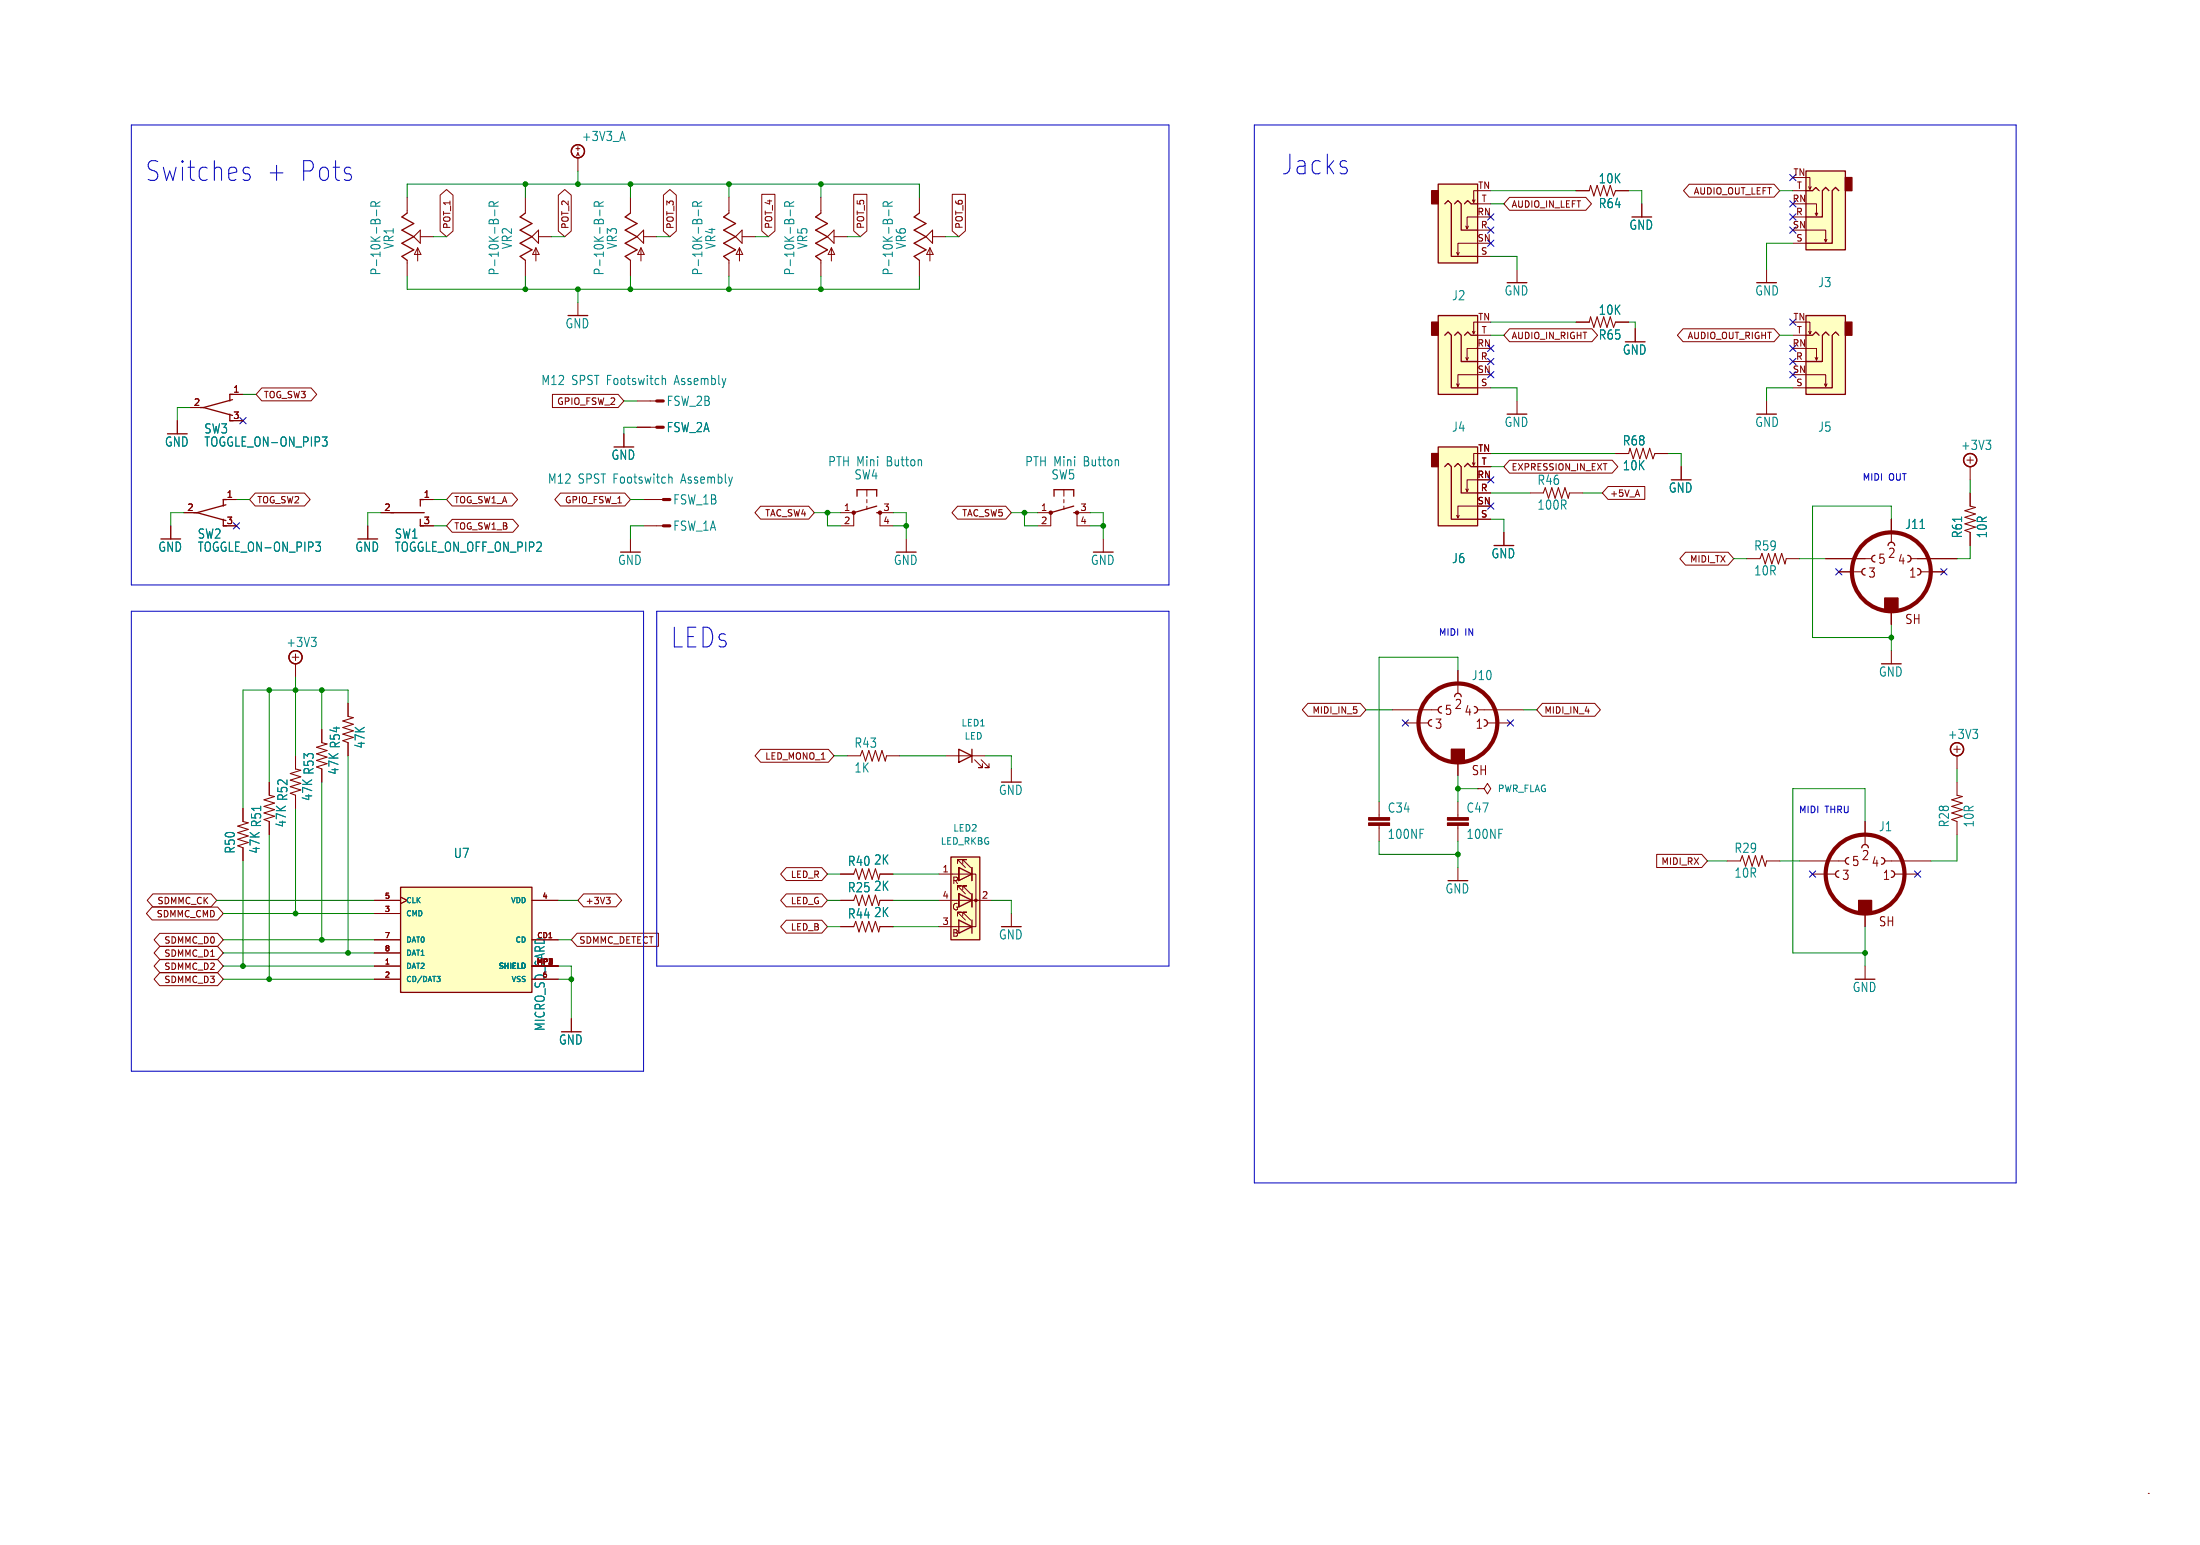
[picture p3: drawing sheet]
<svg xmlns="http://www.w3.org/2000/svg" width="425mm" height="299mm" viewBox="0 0 425 299" stroke-linecap="round" stroke-linejoin="round" font-family="sans-serif">
<path d="M0 0h425.4v298.6h-425.4z" fill="#fff" stroke="#fff" stroke-width=".19"/>
<path d="M304.8 36.9h2.5M312.4 36.9h2.6M182.9 146.1h7.6M188.5 146.8l1.5 1.6h-.8h.8v-.8M189.7 146.8l1.6 1.6h-.8h.8v-.8M195.6 148.6v2.6M415.4 288.6h.1" fill="none" stroke="#840000" stroke-width=".19"/>
<path d="M307.3 36.9l.3-1.1 .6 2.1 .7-2.1 .6 2.1 .6-2.1 .7 2.1 .6-2.1 .6 2.1 .4-1" fill="none" stroke="#840000" stroke-width=".2"/>
<path d="M185.4 144.8l2.6 1.3-2.6 1.2zM188 144.8v2.5" fill="none" stroke="#840000" stroke-width=".25"/>
<path d="M183.9 165.6h5.6v16h-5.6z" fill="#ffffc2"/>
<g fill="#840000" stroke="#840000" stroke-width=".19">
<circle cx="188.7" cy="174" r=".25"/>
<circle cx="165.1" cy="99.1" r=".33"/>
<circle cx="170.2" cy="99.1" r=".33"/>
</g>
<g fill="none" stroke="#840000" stroke-width=".25">
<path d="M78.7 41.2l-1 .7 2.3 1.3-2.3 1.3 2.3 1.2-2.3 1.3 2.3 1.3-2.3 1.3 1 .7M101.6 41.2l-1 .7 2.3 1.3-2.3 1.3 2.3 1.2-2.3 1.3 2.3 1.3-2.3 1.3 1 .7M158.7 41.2l-1 .7 2.3 1.3-2.3 1.3 2.3 1.2-2.3 1.3 2.3 1.3-2.3 1.3 1 .7M177.8 41.2l-1 .7 2.3 1.3-2.3 1.3 2.3 1.2-2.3 1.3 2.3 1.3-2.3 1.3 1 .7M165.7 95.9v-1.3h3.8v1.3M169.5 97.8l-4.4 1.3M169.5 99.1h.7M183.9 165.6h5.6v16h-5.6zM185.4 167.7l2.6 1.2-2.6 1.3zM185.4 172.7l2.6 1.3-2.6 1.3zM185.4 177.8l2.6 1.3-2.6 1.3zM188 167.7v2.5"/>
<path d="M188 172.7v2.6M188 177.8v2.6"/>
</g>
<g fill="none" stroke="#840000" stroke-width=".19">
<path d="M78.7 38.1v3.1M101.6 38.1v3.1M158.7 38.1v3.1M177.8 38.1v3.1M78.7 50.3v3.1M80.8 47.9l.6 1.3h-1.3zM80.8 47.9v2.5M81.3 45.7h2.5M101.6 50.3v3.1M103.6 47.9l.7 1.3h-1.3zM103.6 47.9v2.5M104.1 45.7h2.6"/>
<path d="M111.8 58.4v2.6M158.7 50.3v3.1M160.8 47.9l.6 1.3h-1.3zM160.8 47.9v2.5M161.3 45.7h2.5M177.8 50.3v3.1M179.8 47.9l.7 1.3h-1.3zM179.8 47.9v2.5M180.3 45.7h2.6M120.6 83.8v2.6M162.6 99.1h2.5v2.5h-2.5M167.6 94.6v1.3"/>
<path d="M167.6 96.5v.7M167.6 97.8v.7M172.7 99.1h-2.5v2.5h2.5M175.3 104.2v2.5M213.4 104.2v2.5M163.8 146.1h2.6M171.4 146.1h2.6M181.6 168.9h7.1v10.2h-1M181.6 174h10.2M181.6 179.1h6.4M185.2 166.9v-.8h.7h-.7l1.5 1.6M185.2 172v-.8h.7h-.7l1.5 1.5"/>
<path d="M185.2 177.1v-.8h.7h-.7l1.5 1.5M185.4 167.7h.1M185.4 167.7v2.5zM185.4 172.7h.1M185.4 172.7v2.6zM186.2 166.9v-.8h.7h-.7l1.5 1.6M186.2 172v-.8h.7h-.7l1.5 1.5M186.2 177.1v-.8h.7h-.7l1.5 1.5M188 167.7v2.5M188 172.7v2.6M195.6 176.6v2.5"/>
</g>
<path d="M80 45.7l1.3-1.2v2.5zM102.9 45.7l1.2-1.2v2.5zM160 45.7l1.3-1.2v2.5zM179.1 45.7l1.2-1.2v2.5zM166.4 146.1l.4-1 .6 2 .6-2 .7 2 .6-2 .6 2 .7-2 .6 2 .2-1" fill="none" stroke="#840000" stroke-width=".2"/>
<path d="M72.7 39.8v-.5l-.2-.2-.4-.1-.3 .1-.1 .7h1.8M73.5 39l-.8 .5M95.5 39.8v-.5l-.2-.2-.4-.1-.2 .1-.1 .7h1.8M96.4 39l-.9 .5M152.7 39.8v-.5l-.2-.2-.4-.1-.3 .1-.1 .7h1.8M153.5 39l-.8 .5M171.7 39.8v-.5l-.2-.2-.4-.1-.2 .1-.1 .7h1.8M172.6 39l-.9 .5M72.8 40.6v1.1M95.7 40.6v1.1M152.8 40.6v1.1M171.9 40.6v1.1" fill="none" stroke="#008484" stroke-width=".19"/>
<path d="M77.5 171.5h25.4v20.3h-25.4z" fill="#ffffc2"/>
<path d="M77.5 171.5h25.4v20.3h-25.4z" fill="none" stroke="#840000" stroke-width=".25"/>
<g fill="none" stroke="#840000" stroke-width=".19">
<path d="M47 156.2v2.6M47 163.9v2.5M72.4 174h5.1M72.4 176.6h5.1M77.5 173.4l1.2 .6-1.2 .7M102.9 174h5M72.4 181.6h5.1M72.4 184.2h5.1M72.4 186.7h5.1M72.4 189.3h5.1M102.9 181.6h5M102.9 186.7h5"/>
<path d="M102.9 189.3h5M110.5 196.9v2.5"/>
</g>
<path d="M84.5 188.7h.6l-.3 .4M84.9 189.1l.2 .2v.2l-.2 .2" fill="none" stroke="#008484" stroke-width=".19"/>
<path d="M47 158.8l1 .2-2 .7 2 .6-2 .6 2 .7-2 .6 2 .6-2 .7 1 .4" fill="none" stroke="#840000" stroke-width=".2"/>
<path d="M349.2 33h7.7v15.3h-7.7z" fill="#ffffc2"/>
<path d="M356.9 34.3h1.2v2.6h-1.2z" fill="#840000" stroke="#840000" stroke-width=".25"/>
<path d="M349.2 33h7.7v15.3h-7.7zM349.2 36.9h1.3l.7-.7 .6 .7M353.7 36.9l-.6-.7-.7 .7v5h-3.2M355.6 36.9l-.6-.7-.7 .7v10.1h-5.1" fill="none" stroke="#840000" stroke-width=".25"/>
<g fill="none" stroke="#840000" stroke-width=".19">
<path d="M346.7 36.9h2.5M349.2 39.4h2.1v2.3l.2-.5M349.2 34.3h.8v2.3l.3-.5M349.8 36.1l.2 .5M346.7 47h2.5M346.7 41.9h2.5M349.2 44.5h3.9v2.3l.2-.5M351 41.2l.3 .5M352.8 46.3l.3 .5M295.9 95.3h2.5M303.5 95.3h2.6M312.4 87.7h2.6"/>
<path d="M320 87.7h2.6M290.8 102.9v2.5"/>
</g>
<path d="M298.4 95.3l.4-1 .7 2 .6-2 .6 2 .7-2 .6 2 .6-2 .7 2 .2-1M315 87.7l.2-1.1 .6 2.1 .7-2.1 .6 2.1 .7-2.1 .6 2.1 .6-2.1 .7 2.1 .3-1" fill="none" stroke="#840000" stroke-width=".2"/>
<path d="M278.1 86.4h7.6v15.2h-7.6z" fill="#ffffc2"/>
<path d="M276.9 87.7h1.2v2.5h-1.2z" fill="#840000" stroke="#840000" stroke-width=".25"/>
<path d="M278.1 86.4h7.6v15.2h-7.6zM279.4 90.2l.6-.6 .7 .6v10.2h5M281.3 90.2l.6-.6 .7 .6v5.1h3.1M283.2 90.2l.6-.6 .7 .6h1.2" fill="none" stroke="#840000" stroke-width=".25"/>
<path d="M282.2 99.6l-.3 .5M284 94.5l-.3 .5M285.2 89.4l-.2 .5M285.7 97.8h-3.8v2.3l-.2-.5M285.7 92.7h-2v2.3l-.2-.5M285.7 87.7h-.7v2.2l-.3-.5M285.7 95.3h2.6M285.7 90.2h2.6M285.7 100.4h2.6" fill="none" stroke="#840000" stroke-width=".19"/>
<path d="M349.2 61h7.7v15.2h-7.7z" fill="#ffffc2"/>
<path d="M356.9 62.3h1.2v2.5h-1.2z" fill="#840000" stroke="#840000" stroke-width=".25"/>
<path d="M349.2 61h7.7v15.2h-7.7zM349.2 64.8h1.3l.7-.6 .6 .6M353.7 64.8l-.6-.6-.7 .6v5.1h-3.2M355.6 64.8l-.6-.6-.7 .6v10.2h-5.1" fill="none" stroke="#840000" stroke-width=".25"/>
<g fill="none" stroke="#840000" stroke-width=".19">
<path d="M317.5 39.4v2.5M293.4 52.1v2.5M341.6 52.1v2.5M293.4 77.5v2.5M346.7 75h2.5M346.7 69.9h2.5M346.7 64.8h2.5M349.2 72.4h3.9v2.3l.2-.5M349.2 67.3h2.1v2.3l.2-.5M349.2 62.3h.8v2.2l.3-.5M349.8 64l.2 .5M351 69.1l.3 .5"/>
<path d="M352.8 74.2l.3 .5"/>
</g>
<path d="M278.1 35.6h7.6v15.2h-7.6z" fill="#ffffc2"/>
<path d="M276.9 36.9h1.2v2.5h-1.2z" fill="#840000" stroke="#840000" stroke-width=".25"/>
<path d="M278.1 35.6h7.6v15.2h-7.6zM279.4 39.4l.6-.6 .7 .6v10.2h5M281.3 39.4l.6-.6 .7 .6v5.1h3.1M283.2 39.4l.6-.6 .7 .6h1.2" fill="none" stroke="#840000" stroke-width=".25"/>
<path d="M285.2 38.6l-.2 .5M285.7 36.9h-.7v2.2l-.3-.5M285.7 39.4h2.6M282.2 48.8l-.3 .5M284 43.7l-.3 .5M285.7 47h-3.8v2.3l-.2-.5M285.7 41.9h-2v2.3l-.2-.5M285.7 49.6h2.6M285.7 44.5h2.6M304.8 62.3h2.5M312.4 62.3h2.6" fill="none" stroke="#840000" stroke-width=".19"/>
<path d="M307.3 62.3l.3-1.1 .6 2.1 .7-2.1 .6 2.1 .6-2.1 .7 2.1 .6-2.1 .6 2.1 .4-1" fill="none" stroke="#840000" stroke-width=".2"/>
<path d="M278.1 61h7.6v15.2h-7.6z" fill="#ffffc2"/>
<path d="M276.9 62.3h1.2v2.5h-1.2z" fill="#840000" stroke="#840000" stroke-width=".25"/>
<g fill="none" stroke="#840000" stroke-width=".25">
<path d="M121.9 41.2l-1 .7 2.3 1.3-2.3 1.3 2.3 1.2-2.3 1.3 2.3 1.3-2.3 1.3 1 .7M141 41.2l-1 .7 2.2 1.3-2.2 1.3 2.2 1.2-2.2 1.3 2.2 1.3-2.2 1.3 1 .7M38.7 78.8h.7M39.4 78.8l5.6 1.5M45 77.2l-5.6 1.6M45.1 76.2h-.7v1.3M278.1 61h7.6v15.2h-7.6zM279.4 64.8l.6-.6 .7 .6v10.2h5M281.3 64.8l.6-.6 .7 .6v5.1h3.1M283.2 64.8l.6-.6 .7 .6h1.2M37.5 99.1h.6M38.1 99.1l5.6 1.5"/>
<path d="M43.7 97.6l-5.6 1.5M43.8 96.5h-.6v1.3M44.4 80v1.3h.7M75.6 99.1h6.4M81.9 96.5h-.6v1.3M203.8 95.9v-1.3h3.8v1.3M207.6 97.8l-4.4 1.3M207.6 99.1h.7M43.2 100.4v1.2h.6M81.3 100.4v1.2h.6M360.7 109.9a.63 .63 0 0 0-.7 .6 .63 .63 0 0 0 .7 .7M362.6 107.3a.64 .64 0 0 0-.7 .7 .64 .64 0 0 0 .7 .6"/>
<path d="M365.1 105.4a.63 .63 0 0 1 .7-.6 .63 .63 0 0 1 .6 .6M368.9 107.3a.64 .64 0 0 1 .7 .7 .64 .64 0 0 1-.7 .6M370.8 109.9a.63 .63 0 0 1 .7 .6 .63 .63 0 0 1-.7 .7M276.9 139.1a.63 .63 0 0 0-.7 .6 .63 .63 0 0 0 .7 .7M278.8 136.5a.64 .64 0 0 0-.7 .7 .64 .64 0 0 0 .7 .6M281.3 134.6a.63 .63 0 0 1 .6-.6 .63 .63 0 0 1 .7 .6M285.1 136.6a.64 .64 0 0 1 .6 .6 .64 .64 0 0 1-.6 .6M287 139.1a.63 .63 0 0 1 .7 .6 .63 .63 0 0 1-.7 .7M355.6 168.3a.63 .63 0 0 0-.6 .6 .63 .63 0 0 0 .6 .7M356.9 166.4a.63 .63 0 0 0 .6 .6M357.5 165.8a.64 .64 0 0 0-.6 .6M360 163.9a.63 .63 0 0 1 .7-.7 .63 .63 0 0 1 .6 .7"/>
<path d="M363.9 165.8a.64 .64 0 0 1 .6 .6 .64 .64 0 0 1-.6 .6M365.8 168.3a.63 .63 0 0 1 .6 .6 .63 .63 0 0 1-.6 .7"/>
<circle cx="111.8" cy="29.2" r="1.27"/>
<circle cx="381" cy="88.9" r="1.27"/>
<circle cx="57.1" cy="127" r="1.27"/>
<circle cx="378.5" cy="144.8" r="1.27"/>
</g>
<g fill="none" stroke="#840000" stroke-width=".19">
<path d="M85.1 37.7l1.3-1.1 1.2 1.1v7l-1.2 1-1.3-1zM108 37.7l1.2-1.1 1.3 1.1v7l-1.3 1-1.2-1zM111.4 28.7h.7M111.5 30.1l.3-.6 .2 .6M111.6 29.9h.3M111.8 28.3v.8M111.8 30.5v2.5M121.9 38.1v3.1M128.3 37.7l1.2-1.1 1.3 1.1v7l-1.3 1-1.2-1zM141 38.1v3.1M147.3 37.6h2.6v7l-1.3 1.1-1.3-1.1zM165.1 37.6h2.5v7l-1.2 1.1-1.3-1.1z"/>
<path d="M184.1 37.6h2.6v7l-1.3 1.1-1.3-1.1zM291.9 38.2h14.8l1.1 1.2-1.1 1.2h-14.8l-1.1-1.2zM304.8 36.9h2.5M312.4 36.9h2.6M317.5 39.4v2.5M326.7 35.6h16.4l1.1 1.3-1.1 1.2h-16.4l-1.1-1.2zM121.9 50.3v3.1M124 47.9l.6 1.3h-1.3zM124 47.9v2.5M124.5 45.7h2.5M141 50.3v3.1M143 47.9l.6 1.3h-1.2z"/>
<path d="M143 47.9v2.5M143.5 45.7h2.5M36.8 78.8h2.6M44.4 76.2h2.6M50.6 75h9.6l1.1 1.2-1.1 1.3h-9.6l-1.1-1.3zM106.8 76.2h12.7l1.1 1.3-1.1 1.3h-12.7zM123.2 77.5h3.8M282.2 74.2l-.3 .5M284 69.1l-.3 .5M285.2 64l-.2 .5M285.7 72.4h-3.8v2.3l-.2-.5M285.7 67.3h-2v2.3l-.2-.5"/>
<path d="M285.7 62.3h-.7v2.2l-.3-.5M285.7 75h2.6M285.7 69.9h2.6M285.7 64.8h2.6M291.9 63.6h16l1.1 1.2-1.1 1.2h-16l-1.1-1.2zM304.8 62.3h2.5M312.4 62.3h2.6M316.2 63.5v2.6M325.5 63.6h17.6l1.1 1.2-1.1 1.2h-17.6l-1.1-1.2zM341.6 77.5v2.5M34.3 81.3v2.5M35.6 99.1h2.5"/>
<path d="M43.2 96.5h2.5M44.4 81.3h2.6M49.3 95.3h9.6l1.1 1.2-1.1 1.3h-9.6l-1-1.3zM73.7 99.1h2.5M81.3 96.5h2.5M87.4 95.3h11.6l1.1 1.2-1.1 1.3h-11.6l-1-1.3zM108.4 95.3h12.4l1.1 1.2-1.1 1.3h-12.4l-1.1-1.3zM120.6 83.8v2.6M123.2 82.6h3.8M124.5 96.5h3.8M147.1 97.8h9.3l1.1 1.3-1.1 1.2h-9.3l-1.1-1.2zM185.2 97.8h9.3l1.1 1.3-1.1 1.2h-9.3l-1.1-1.2z"/>
<path d="M200.7 99.1h2.5v2.5h-2.5M205.7 94.6v1.3M205.7 96.5v.7M205.7 97.8v.7M210.8 99.1h-2.5v2.5h2.5M285.7 95.3h2.6M285.7 90.2h2.6M291.9 89h19.9l1.1 1.2-1.1 1.2h-19.9l-1.1-1.2zM311 94h7.1v2.5h-7.1l-1.1-1.2zM312.4 87.7h2.6M320 87.7h2.6M325.1 90.2v2.5"/>
<path d="M380.4 88.9h1.2M381 88.3v1.3M381 90.2v2.5M381 95.3v2.5M33 101.6v2.6M43.2 101.6h2.5M71.1 101.6v2.6M81.3 101.6h2.5M87.4 100.4h11.8l1.1 1.2-1.1 1.3h-11.8l-1-1.3zM121.9 104.2v2.5M124.5 101.6h3.8M285.7 100.4h2.6"/>
<path d="M290.8 102.9v2.5M325.9 106.7h8.3l1.1 1.3-1.1 1.2h-8.3l-1-1.2zM337.8 108h2.6M345.4 108h2.6M353.1 108h8.8M355.6 110.5h4.4M364.5 118.1v-2.5h2.5v2.5M365.8 100.4v4.4M365.8 118.1v2.6M369.6 108h8.9M371.5 110.5h4.4M381 102.9v2.5"/>
<path d="M56.5 127h1.3M57.1 126.4v1.3M57.1 128.3v2.5M67.3 135.9v2.6M252.9 135.9h10.2l1.1 1.3-1.1 1.2h-10.2l-1.1-1.2zM269.2 137.2h8.9M271.8 139.7h4.4M281.9 129.6v4.4M285.7 137.2h8.9M287.7 139.7h4.4M298.3 135.9h10.1l1.1 1.3-1.1 1.2h-10.1l-1.1-1.2zM365.8 125.8v2.5"/>
<path d="M47 156.2v2.6M52.1 151.2v2.5M52.1 158.8v2.5M57.1 146.1v2.5M57.1 153.7v2.5M62.2 141v2.5M62.2 148.6v2.6M67.3 143.5v2.6M147.1 144.8h13.1l1.1 1.3-1.1 1.2h-13.1l-1.1-1.2zM266.7 155v3M266.7 159.5v3.1M280.7 147.3v-2.5h2.5v2.5"/>
<path d="M281.9 147.3v2.6M281.9 155v3M281.9 159.5v3.1M285.7 152.4h1.3l.7-1 .6 1-.6 1-.7-1M285.7 152.4h.1M360.7 158.8v4.4M377.8 144.8h1.3M378.5 144.2v1.2M378.5 146.1v2.5M378.5 151.2v2.5M378.5 158.8v2.5M29.4 175.3h12.7l1.1 1.3-1.1 1.2h-12.7l-1.1-1.2z"/>
<path d="M29.6 172.8h11.2l1.1 1.2-1.1 1.3h-11.2l-1.1-1.3zM47 163.9v2.5M72.4 174h5.1M72.4 176.6h5.1M77.5 173.4l1.2 .6-1.2 .7M102.9 174h5M112.8 172.8h6.3l1.1 1.2-1.1 1.3h-6.3l-1-1.3zM117.2 173.4h.8l-.4 .5M117.8 173.9l.2 .2v.3l-.2 .3M152.1 177.9h6.8l1.1 1.2-1.1 1.2h-6.8l-1.1-1.2zM152.1 167.7h6.8l1.1 1.2-1.1 1.3h-6.8l-1.1-1.3zM152.1 172.8h6.8l1.1 1.2-1.1 1.3h-6.8l-1.1-1.3z"/>
<path d="M162.6 168.9h2.5M162.6 174h2.5M162.6 179.1h2.5M170.2 168.9h2.5M170.2 174h2.5M170.2 179.1h2.5M281.9 167.7v2.5M320.4 165.1h8.7l1.1 1.3-1.1 1.3h-8.7zM334 166.4h2.5M341.6 166.4h2.6M348 166.4h8.9M350.5 168.9h4.5"/>
<path d="M359.4 176.6v-2.6h2.5v2.6M360.7 176.6v2.5M364.5 166.4h8.9M366.4 168.9h4.4M30.9 188h11.2l1.1 1.3-1.1 1.2h-11.2l-1.1-1.2zM30.9 182.9h11.2l1.1 1.3-1.1 1.2h-11.2l-1.1-1.2zM30.9 180.4h11.2l1.1 1.2-1.1 1.3h-11.2l-1.1-1.3zM30.9 185.5h11.2l1.1 1.2-1.1 1.3h-11.2l-1.1-1.3zM72.4 181.6h5.1M72.4 184.2h5.1M72.4 186.7h5.1M72.4 189.3h5.1"/>
<path d="M102.9 181.6h5M102.9 186.7h5M102.9 189.3h5M110.5 196.9v2.5M111.6 180.4h15.7v2.5h-15.7l-1.1-1.3zM360.7 186.7v2.6"/>
</g>
<g fill="#840000" stroke="#840000" stroke-width=".19">
<path d="M364.5 115.6h2.5v2.5h-2.5z"/>
<path d="M359.4 174h2.5v2.6h-2.5z"/>
<path d="M279.9 158h4.1v.5h-4.1z"/>
<path d="M279.9 159h4.1v.5h-4.1z"/>
<path d="M264.7 158h4v.5h-4z"/>
<path d="M264.7 159h4v.5h-4z"/>
<path d="M280.7 144.8h2.5v2.5h-2.5z"/>
<circle cx="203.2" cy="99.1" r=".33"/>
<circle cx="208.3" cy="99.1" r=".33"/>
</g>
<g fill="none" stroke="#840000" stroke-width=".81">
<circle cx="365.8" cy="110.5" r="7.6"/>
<circle cx="281.9" cy="139.7" r="7.6"/>
<circle cx="360.7" cy="168.9" r="7.6"/>
</g>
<g fill="none" stroke="#840000" stroke-width=".2">
<path d="M123.2 45.7l1.3-1.2v2.5zM142.2 45.7l1.3-1.2v2.5zM381 97.8l1 .3-2 .6 2 .6-2 .7 2 .6-2 .6 2 .7-2 .6 1 .4M340.4 108l.3-1 .7 2 .6-2 .6 2 .7-2 .6 2 .7-2 .6 2 .2-1M67.3 138.5l1 .2-2 .6 2 .7-2 .6 2 .6-2 .7 2 .6-2 .7 1 .3M52.1 153.7l1 .2-2 .7 2 .6-2 .7 2 .6-2 .6 2 .7-2 .6 1 .4M57.1 148.6l1.1 .3-2.1 .6 2.1 .6-2.1 .7 2.1 .6-2.1 .6 2.1 .7-2.1 .6 1 .4M62.2 143.5l1 .3-2 .6 2 .7-2 .6 2 .6-2 .7 2 .6-2 .6 1 .4M378.5 153.7l1 .2-2.1 .7 2.1 .6-2.1 .7 2.1 .6-2.1 .6 2.1 .7-2.1 .6 1.1 .4M165.1 168.9l.4-1 .6 2.1 .7-2.1 .6 2.1 .6-2.1 .7 2.1 .6-2.1 .6 2.1 .3-1.1M165.1 179.1l.4-1 .6 2 .7-2 .6 2 .6-2 .7 2 .6-2 .6 2 .3-1M165.1 174l.4-1 .6 2 .7-2 .6 2 .6-2 .7 2 .6-2 .6 2 .3-1"/>
<path d="M336.5 166.4l.4-1 .7 2 .6-2 .6 2 .7-2 .6 2 .6-2 .7 2 .2-1"/>
</g>
<g fill="none" stroke="#008484" stroke-width=".19">
<path d="M115.8 39.8v-.5l-.1-.2-.5-.1-.2 .1-.1 .7h1.8M116.7 39l-.9 .5M120.4 25.4l.5 1.8M134.9 39.8v-.5l-.2-.2-.4-.1-.3 .1v.7h1.7M135.7 39l-.8 .5M116 40.6v1.1M135.1 40.6v1.1M128.1 73.2h.5l.1 1.1M62.3 84.4h1l-.6 .7 .5 .2 .1 .6-.3 .3h-.5M129.4 92.3h.5l.1 1.1M384 85.1h1l-.5 .7M384.9 85.9v.8"/>
<path d="M61 104.8h1l-.5 .6 .4 .2 .1 .6-.3 .3h-.4M60.2 123.2h.9l-.5 .7M61.1 124v.8M381.5 141h.9l-.5 .6M382.4 141.8v.8M84.5 188.7h.6l-.3 .4M84.9 189.1l.2 .2v.2l-.2 .2"/>
</g>
<path d="M127 77.5h1.3M127 82.6h1.3M128.3 96.5h1.2M128.3 101.6h1.2" fill="none" stroke="#840000" stroke-width=".61"/>
<path d="M25.4 24.2h200.7v88.9h-200.7zM47.5 33.6h.4a.66 .66 0 0 1 .5 .6 .66 .66 0 0 1-.5 .7h-.6M47.5 32.3h.4l.3 .2M242.6 24.2h147.3v204.4h-147.3zM25.4 118.1h99.1v88.9h-99.1zM127 118.1h99.1v68.6h-99.1z" fill="none" stroke="#0000c2" stroke-width=".19"/>
<g fill="none" stroke="#008400" stroke-width=".19">
<path d="M78.7 38.1v-2.5h99.1v2.5M101.6 35.6v2.5M111.8 33v2.6M121.9 35.6v2.5M141 35.6v2.5M158.7 35.6v2.5M288.3 36.9h16.5M288.3 39.4h2.5M315 36.9h2.5v2.5M344.2 36.9h2.5M78.7 53.4v2.5h99.1v-2.5M83.8 45.7h2.6"/>
<path d="M101.6 53.4v2.5M106.7 45.7h2.5M111.8 55.9v2.5M121.9 53.4v2.5M127 45.7h2.5M141 53.4v2.5M146 45.7h2.6M158.7 53.4v2.5M163.8 45.7h2.6M182.9 45.7h2.5M288.3 49.6h5.1v2.5M346.7 47h-5.1v5.1"/>
<path d="M36.8 78.8h-2.5v2.5M47 76.2h2.5M120.6 77.5h2.6M288.3 75h5.1v2.5M288.3 62.3h16.5M288.3 64.8h2.5M315 62.3h1.2v1.2M344.2 64.8h2.5M346.7 75h-5.1v2.5M35.6 99.1h-2.6v2.5M45.7 96.5h2.6M73.7 99.1h-2.6v2.5"/>
<path d="M83.8 96.5h2.6M121.9 96.5h2.6M123.2 82.6h-2.6v1.2M157.5 99.1h5.1M160 99.1v2.5h2.6M172.7 99.1h2.6v5.1M195.6 99.1h5.1M198.1 99.1v2.5h2.6M210.8 99.1h2.6v5.1M288.3 95.3h7.6M288.3 87.7h24.1M288.3 90.2h2.5"/>
<path d="M306.1 95.3h3.8M322.6 87.7h2.5v2.5M381 92.7v2.6M83.8 101.6h2.6M124.5 101.6h-2.6v2.6M172.7 101.6h2.6M210.8 101.6h2.6M288.3 100.4h2.5v2.5M335.3 108h2.5M348 108h5.1M365.8 100.4v-2.6h-15.3v25.4h15.3M381 105.4v2.6h-2.5"/>
<path d="M52.1 133.4v17.8M57.1 130.8v15.3M62.2 133.4v7.6M67.3 135.9v-2.5h-20.3v22.8M264.2 137.2h5M281.9 129.6v-2.6h-15.2v28M294.6 137.2h2.6M365.8 120.7v5.1M57.1 156.2v20.4M62.2 151.2v30.4M67.3 146.1v38.1M161.3 146.1h2.5"/>
<path d="M174 146.1h8.9M190.5 146.1h5.1v2.5M281.9 149.9v5.1M281.9 152.4h3.8M360.7 158.8v-6.4h-14v31.8h14M378.5 148.6v2.6M41.9 174h30.5M43.2 176.6h29.2M47 166.4v20.3M52.1 161.3v28M107.9 174h3.9M160 174h2.6"/>
<path d="M160 179.1h2.6M160 168.9h2.6M172.7 174h8.9M172.7 179.1h8.9M172.7 168.9h8.9M191.8 174h3.8v2.6M266.7 162.6v2.5h15.2M281.9 162.6v5.1M330.2 166.4h3.8M344.2 166.4h3.8M360.7 179.1v7.6M378.5 161.3v5.1h-5.1"/>
<path d="M43.2 181.6h29.2M43.2 186.7h29.2M43.2 189.3h29.2M43.2 184.2h29.2M107.9 181.6h2.6M107.9 186.7h2.6v10.2M107.9 189.3h2.6"/>
</g>
<g fill="none" stroke="#000084" stroke-width=".19">
<path d="M346.1 33.7l1.2 1.2M346.1 38.8l1.2 1.2M347.3 33.7l-1.2 1.2M347.3 38.8l-1.2 1.2M287.7 43.9l1.2 1.2M287.7 46.4l1.2 1.2M287.7 41.3l1.2 1.2M288.9 43.9l-1.2 1.2M288.9 46.4l-1.2 1.2M288.9 41.3l-1.2 1.2M346.1 43.9l1.2 1.2M346.1 41.3l1.2 1.2"/>
<path d="M347.3 43.9l-1.2 1.2M347.3 41.3l-1.2 1.2M287.7 66.7l1.2 1.2M287.7 71.8l1.2 1.2M287.7 69.3l1.2 1.2M288.9 66.7l-1.2 1.2M288.9 71.8l-1.2 1.2M288.9 69.3l-1.2 1.2M346.1 61.6l1.2 1.3M346.1 69.3l1.2 1.2M346.1 71.8l1.2 1.2M346.1 66.7l1.2 1.2"/>
<path d="M347.3 61.6l-1.2 1.3M347.3 69.3l-1.2 1.2M347.3 71.8l-1.2 1.2M347.3 66.7l-1.2 1.2M46.4 80.7l1.2 1.2M47.6 80.7l-1.2 1.2M287.7 92.1l1.2 1.2M287.7 97.2l1.2 1.2M288.9 97.2l-1.2 1.2M288.9 92.1l-1.2 1.2M45.1 101l1.2 1.2M46.3 101l-1.2 1.2"/>
<path d="M355 109.9l1.2 1.2M356.2 109.9l-1.2 1.2M375.3 109.9l1.2 1.2M376.5 109.9l-1.2 1.2M271.2 139.1l1.2 1.2M272.4 139.1l-1.2 1.2M291.5 139.1l1.2 1.2M292.7 139.1l-1.2 1.2M349.9 168.3l1.2 1.2M351.1 168.3l-1.2 1.2M370.2 168.3l1.2 1.2M371.4 168.3l-1.2 1.2"/>
</g>
<g fill="#008400" stroke="#008400" stroke-width=".19">
<circle cx="47" cy="186.7" r=".46"/>
<circle cx="52.1" cy="189.3" r=".46"/>
<circle cx="57.1" cy="176.6" r=".46"/>
<circle cx="52.1" cy="133.4" r=".46"/>
<circle cx="67.3" cy="184.2" r=".46"/>
<circle cx="62.2" cy="181.6" r=".46"/>
<circle cx="110.5" cy="189.3" r=".46"/>
<circle cx="158.7" cy="55.9" r=".46"/>
<circle cx="158.7" cy="35.6" r=".46"/>
<circle cx="141" cy="35.6" r=".46"/>
<circle cx="198.1" cy="99.1" r=".46"/>
<circle cx="213.4" cy="101.6" r=".46"/>
<circle cx="111.8" cy="55.9" r=".46"/>
<circle cx="101.6" cy="55.9" r=".46"/>
<circle cx="62.2" cy="133.4" r=".46"/>
<circle cx="57.1" cy="133.4" r=".46"/>
<circle cx="175.3" cy="101.6" r=".46"/>
<circle cx="160" cy="99.1" r=".46"/>
<circle cx="121.9" cy="35.6" r=".46"/>
<circle cx="101.6" cy="35.6" r=".46"/>
<circle cx="111.8" cy="35.6" r=".46"/>
<circle cx="121.9" cy="55.9" r=".46"/>
<circle cx="141" cy="55.9" r=".46"/>
<circle cx="281.9" cy="152.4" r=".46"/>
<circle cx="281.9" cy="165.1" r=".46"/>
<circle cx="360.7" cy="184.2" r=".46"/>
<circle cx="365.8" cy="123.2" r=".46"/>
</g>
<g font-size="5.3" fill="#0000c2">
<text x="27.9" y="35.3">Switches</text>
<text x="51.2" y="35.3">+ Pots</text>
<text x="247.6" y="34.1">Jacks</text>
<text x="129.5" y="125.5">LEDs</text>
</g>
<g font-size="2.5" fill="#008484">
<text x="112.4" y="27.5">+3V3_A</text>
<text x="309.1" y="35.6">10K</text>
<text x="309.1" y="40.4">R64</text>
<text x="315" y="44.6">GND</text>
<text x="73.8" y="53.3" transform="rotate(-90 73.8 53.3)">P-10K-B-R</text>
<text x="76.3" y="48.2" transform="rotate(-90 76.3 48.2)">VR1</text>
<text x="96.7" y="53.3" transform="rotate(-90 96.7 53.3)">P-10K-B-R</text>
<text x="99.2" y="48.2" transform="rotate(-90 99.2 48.2)">VR2</text>
<text x="117" y="53.3" transform="rotate(-90 117 53.3)">P-10K-B-R</text>
<text x="119.5" y="48.2" transform="rotate(-90 119.5 48.2)">VR3</text>
<text x="136" y="53.3" transform="rotate(-90 136 53.3)">P-10K-B-R</text>
<text x="138.6" y="48.2" transform="rotate(-90 138.6 48.2)">VR4</text>
<text x="153.8" y="53.3" transform="rotate(-90 153.8 53.3)">P-10K-B-R</text>
<text x="156.4" y="48.2" transform="rotate(-90 156.4 48.2)">VR5</text>
<text x="172.9" y="53.3" transform="rotate(-90 172.9 53.3)">P-10K-B-R</text>
<text x="175.4" y="48.2" transform="rotate(-90 175.4 48.2)">VR6</text>
<text x="280.7" y="58.2">J2</text>
<text x="290.9" y="57.3">GND</text>
<text x="339.4" y="57.3">GND</text>
<text x="351.5" y="55.7">J3</text>
<text x="109.3" y="63.7">GND</text>
<text x="309.1" y="65.8">R65</text>
<text x="309.1" y="61">10K</text>
<text x="313.7" y="68.7">GND</text>
<text x="104.6" y="74.6">M12</text>
<text x="110.5" y="74.6">SPST Footswitch</text>
<text x="130.6" y="74.6">Assembly</text>
<text x="39.4" y="84">SW3</text>
<text x="128.8" y="78.7">FSW_2B</text>
<text x="128.8" y="83.7">FSW_2A</text>
<text x="280.7" y="83.6">J4</text>
<text x="290.9" y="82.7">GND</text>
<text x="339.4" y="82.7">GND</text>
<text x="351.5" y="83.6">J5</text>
<text x="31.8" y="86.5">GND</text>
<text x="39.4" y="86.5">TOGGLE_ON-ON_PIP3</text>
<text x="118.2" y="89.1">GND</text>
<text x="313.7" y="86.3">R68</text>
<text x="379.1" y="87.2">+3V3</text>
<text x="105.9" y="93.7">M12</text>
<text x="111.8" y="93.7">SPST Footswitch</text>
<text x="131.9" y="93.7">Assembly</text>
<text x="160.1" y="90.3">PTH Mini</text>
<text x="165.2" y="92.9">SW4</text>
<text x="171.5" y="90.3">Button</text>
<text x="198.2" y="90.3">PTH Mini</text>
<text x="203.3" y="92.9">SW5</text>
<text x="209.6" y="90.3">Button</text>
<text x="297.2" y="93.9">R46</text>
<text x="313.7" y="91.1">10K</text>
<text x="322.6" y="95.4">GND</text>
<text x="130.1" y="97.7">FSW_1B</text>
<text x="297.2" y="98.7">100R</text>
<text x="30.5" y="106.8">GND</text>
<text x="38.2" y="104.3">SW2</text>
<text x="38.2" y="106.8">TOGGLE_ON-ON_PIP3</text>
<text x="68.6" y="106.8">GND</text>
<text x="76.3" y="104.3">SW1</text>
<text x="76.3" y="106.8">TOGGLE_ON_OFF_ON_PIP2</text>
<text x="130.1" y="102.8">FSW_1A</text>
<text x="339.1" y="106.6">R59</text>
<text x="368.4" y="102.4">J11</text>
<text x="379.6" y="104.1" transform="rotate(-90 379.6 104.1)">R61</text>
<text x="384.4" y="104.1" transform="rotate(-90 384.4 104.1)">10R</text>
<text x="119.4" y="109.4">GND</text>
<text x="172.8" y="109.4">GND</text>
<text x="210.9" y="109.4">GND</text>
<text x="280.7" y="109">J6</text>
<text x="288.3" y="108.1">GND</text>
<text x="339.1" y="111.4">10R</text>
<text x="55.3" y="125.3">+3V3</text>
<text x="284.5" y="131.7">J10</text>
<text x="363.3" y="131">GND</text>
<text x="376.6" y="143">+3V3</text>
<text x="65.7" y="149.8" transform="rotate(-90 65.7 149.8)">47K R54</text>
<text x="70.8" y="144.8" transform="rotate(-90 70.8 144.8)">47K</text>
<text x="165.2" y="149.5">1K</text>
<text x="165.2" y="144.7">R43</text>
<text x="60.6" y="154.9" transform="rotate(-90 60.6 154.9)">47K R53</text>
<text x="193.1" y="153.8">GND</text>
<text x="55.5" y="160" transform="rotate(-90 55.5 160)">47K R52</text>
<text x="268.3" y="157.3">C34</text>
<text x="283.5" y="157.3">C47</text>
<text x="363.3" y="160.9">J1</text>
<text x="377.1" y="160" transform="rotate(-90 377.1 160)">R28</text>
<text x="381.9" y="160" transform="rotate(-90 381.9 160)">10R</text>
<text x="45.6" y="165.1" transform="rotate(-90 45.6 165.1)">R50</text>
<text x="50.4" y="165.1" transform="rotate(-90 50.4 165.1)">47K R51</text>
<text x="87.7" y="166">U7</text>
<text x="163.9" y="167.6">R40</text>
<text x="169" y="167.3">2K</text>
<text x="268.3" y="162.3">100NF</text>
<text x="283.5" y="162.3">100NF</text>
<text x="335.3" y="165">R29</text>
<text x="163.9" y="172.7">R25</text>
<text x="169" y="172.4">2K</text>
<text x="279.5" y="172.9">GND</text>
<text x="335.3" y="169.8">10R</text>
<text x="163.9" y="177.7">R44</text>
<text x="169" y="177.5">2K</text>
<text x="193.1" y="181.8">GND</text>
<text x="358.2" y="191.9">GND</text>
<text x="105.6" y="199.4" transform="rotate(-90 105.6 199.4)">MICRO_SD_CARD</text>
<text x="108" y="202.1">GND</text>
</g>
<g font-size="2.5" fill="#840000">
<text x="361.2" y="111.8">3</text>
<text x="363.1" y="109.2">5</text>
<text x="365.1" y="108">2</text>
<text x="367" y="109.3">4</text>
<text x="369.1" y="111.8">1</text>
<text x="368.4" y="120.8">SH</text>
<text x="281.2" y="137.2">2</text>
<text x="277.4" y="141.1">3</text>
<text x="279.3" y="138.4">5</text>
<text x="283.1" y="138.5">4</text>
<text x="285.3" y="141.1">1</text>
<text x="284.5" y="150">SH</text>
<text x="358.1" y="167.6">5</text>
<text x="360" y="166.5">2</text>
<text x="361.9" y="167.7">4</text>
<text x="356.2" y="170.3">3</text>
<text x="364" y="170.3">1</text>
<text x="363.3" y="179.2">SH</text>
</g>
<g font-size="1.8" fill="#840000">
<text x="346.7" y="34.1">TN</text>
<text x="285.6" y="41.7">RN</text>
<text x="285.8" y="36.6">TN</text>
<text x="286.4" y="39.1">T</text>
<text x="346.6" y="39.1">RN</text>
<text x="347.2" y="41.7">R</text>
<text x="347.4" y="36.6">T</text>
<text x="149.5" y="44.3" transform="rotate(-90 149.5 44.3)">POT_4</text>
<text x="167.3" y="44.3" transform="rotate(-90 167.3 44.3)">POT_5</text>
<text x="186.4" y="44.3" transform="rotate(-90 186.4 44.3)">POT_6</text>
<text x="285.6" y="46.8">SN</text>
<text x="286.3" y="44.2">R</text>
<text x="346.6" y="44.2">SN</text>
<text x="347.3" y="46.8">S</text>
<text x="286.3" y="49.3">S</text>
<text x="285.8" y="62">TN</text>
<text x="286.4" y="64.5">T</text>
<text x="346.7" y="62">TN</text>
<text x="347.4" y="64.5">T</text>
<text x="285.6" y="67.1">RN</text>
<text x="286.3" y="69.6">R</text>
<text x="346.6" y="67.1">RN</text>
<text x="347.2" y="69.6">R</text>
<text x="45" y="76">1</text>
<text x="285.6" y="72.2">SN</text>
<text x="286.3" y="74.7">S</text>
<text x="346.6" y="72.2">SN</text>
<text x="347.3" y="74.7">S</text>
<text x="37.4" y="78.5">2</text>
<text x="45" y="81.1">3</text>
<text x="107.6" y="78.4">GPIO_FSW_2</text>
<text x="285.8" y="87.4">TN</text>
<text x="286.4" y="89.9">T</text>
<text x="285.6" y="92.5">RN</text>
<text x="286.3" y="95">R</text>
<text x="36.1" y="98.8">2</text>
<text x="43.7" y="96.3">1</text>
<text x="43.7" y="101.4">3</text>
<text x="74.2" y="98.8">2</text>
<text x="81.8" y="96.3">1</text>
<text x="81.8" y="101.4">3</text>
<text x="163.1" y="98.8">1</text>
<text x="163.1" y="101.4">2</text>
<text x="170.7" y="98.8">3</text>
<text x="170.7" y="101.4">4</text>
<text x="201.2" y="98.8">1</text>
<text x="201.2" y="101.4">2</text>
<text x="208.8" y="98.8">3</text>
<text x="208.8" y="101.4">4</text>
<text x="285.6" y="97.6">SN</text>
<text x="286.3" y="100.1">S</text>
<text x="321.2" y="167.3">MIDI_RX</text>
<text x="182.2" y="168.7">1</text>
<text x="182.2" y="173.8">4</text>
<text x="184" y="171.1">R</text>
<text x="189.8" y="173.8">2</text>
<text x="182.2" y="178.8">3</text>
<text x="184" y="176.1">G</text>
<text x="111.9" y="182.6">SDMMC_DETECT</text>
<text x="184" y="181.2">B</text>
</g>
<g font-size="1.8" fill="#0000c2">
<text x="360.1" y="93.1">MIDI</text>
<text x="365.2" y="93.1">OUT</text>
<text x="278.2" y="123.1">MIDI</text>
<text x="283.3" y="123.1">IN</text>
<text x="347.8" y="157.4">MIDI</text>
<text x="352.9" y="157.4">THRU</text>
</g>
<g font-size="1.8" fill="#008484">
<text x="185.8" y="140.6">LED1</text>
<text x="186.5" y="143.1">LED</text>
<text x="289.6" y="153.3">PWR_FLAG</text>
<text x="184.3" y="160.9">LED2</text>
<text x="181.8" y="163.4">LED_RKBG</text>
</g>
<g font-size="1.7" fill="#840000">
<text x="292.2" y="40.3">AUDIO_IN_LEFT</text>
<text x="327.4" y="37.8">AUDIO_OUT_LEFT</text>
<text x="87.3" y="44.3" transform="rotate(-90 87.3 44.3)">POT_1</text>
<text x="110.2" y="44.3" transform="rotate(-90 110.2 44.3)">POT_2</text>
<text x="130.5" y="44.3" transform="rotate(-90 130.5 44.3)">POT_3</text>
<text x="292.2" y="65.7">AUDIO_IN_RIGHT</text>
<text x="326.3" y="65.7">AUDIO_OUT_RIGHT</text>
<text x="50.9" y="77.2">TOG_SW3</text>
<text x="292.2" y="91.1">EXPRESSION_IN_EXT</text>
<text x="49.7" y="97.5">TOG_SW2</text>
<text x="87.8" y="97.5">TOG_SW1_A</text>
<text x="109.2" y="97.5">GPIO_FSW_1</text>
<text x="147.9" y="100">TAC_SW4</text>
<text x="186" y="100">TAC_SW5</text>
<text x="311.3" y="96.2">+5V_A</text>
<text x="87.8" y="102.6">TOG_SW1_B</text>
<text x="326.7" y="108.9">MIDI_TX</text>
<text x="253.7" y="138.1">MIDI_IN_5</text>
<text x="298.6" y="138.1">MIDI_IN_4</text>
<text x="147.9" y="147">LED_MONO_1</text>
<text x="152.8" y="169.9">LED_R</text>
<text x="30.2" y="177.5">SDMMC_CMD</text>
<text x="30.3" y="175">SDMMC_CK</text>
<text x="113.2" y="175">+3V3</text>
<text x="152.8" y="175">LED_G</text>
<text x="31.7" y="185.1">SDMMC_D1</text>
<text x="31.7" y="182.6">SDMMC_D0</text>
<text x="152.8" y="180">LED_B</text>
<text x="31.7" y="190.2">SDMMC_D3</text>
<text x="31.7" y="187.7">SDMMC_D2</text>
</g>
<g font-size="1.4" fill="#840000">
<text x="74.3" y="173.8">5</text>
<text x="104.8" y="173.8">4</text>
<text x="74.3" y="176.3">3</text>
<text x="74.3" y="181.4">7</text>
<text x="74.3" y="183.9">8</text>
<text x="103.8" y="181.4">CD1</text>
<text x="74.3" y="186.5">1</text>
<text x="74.3" y="189">2</text>
<text x="103.7" y="186.5">MP1</text>
<text x="104.8" y="189">6</text>
<text x="105.8" y="186.5">2</text>
</g>
<g font-size="1.4" fill="#008484">
<text x="78.5" y="174.8">CLK</text>
<text x="78.5" y="177.3">CMD</text>
<text x="98.7" y="174.8">VDD</text>
<text x="78.5" y="182.4">DAT0</text>
<text x="78.5" y="184.9">DAT1</text>
<text x="99.6" y="182.4">CD</text>
<text x="78.5" y="187.5">DAT2</text>
<text x="78.5" y="190">CD/DAT3</text>
<text x="96.3" y="187.5">SHIELD</text>
<text x="98.8" y="190">VSS</text>
</g>
</svg>
